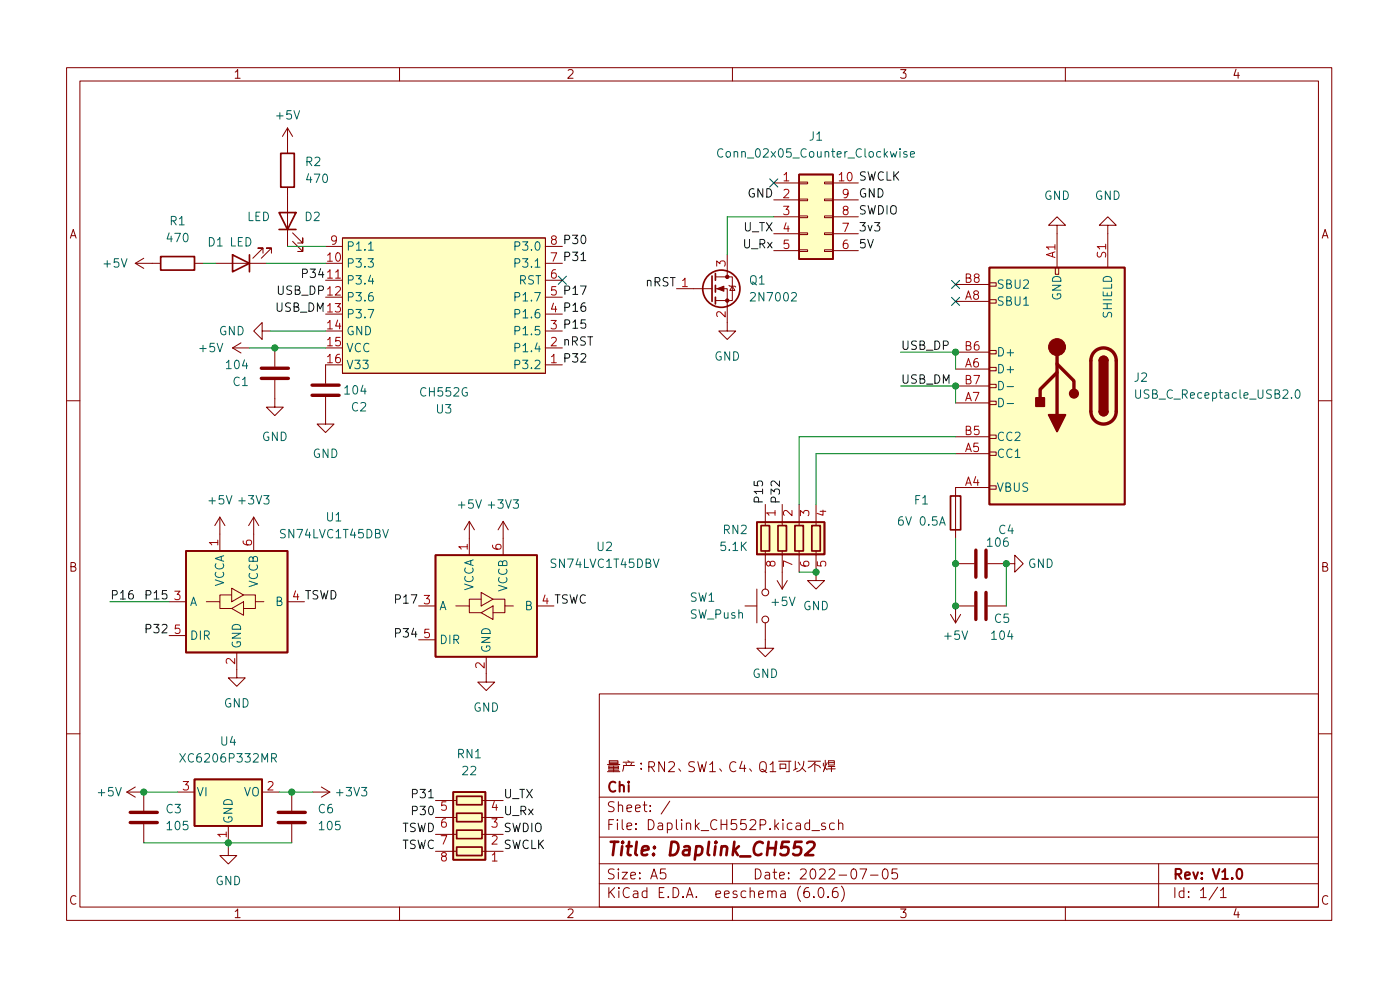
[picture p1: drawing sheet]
<svg xmlns="http://www.w3.org/2000/svg" width="210mm" height="148mm" viewBox="0 0 210 148" stroke-linecap="round" stroke-linejoin="round" font-family="sans-serif">
<g fill="none" stroke="#840000" stroke-width=".15">
<path d="M10 10.2h190v128h-190zM12 12.2h186v124h-186zM43.2 19.2l-.8 1.3M43.2 19.2v3.8M43.2 19.2l.7 1.3M60 10.2v2M110 10.2v2M160 10.2v2M20.3 39.5h3.8M20.3 39.5l1.3 .8M21.6 38.8l-1.3 .7M29.2 39.5h1.3"/>
<path d="M32.4 39.5h7.6M39.5 38v-.8h-.8h.8l-1.5 1.6M40.8 38v-.8h-.8h.8l-1.6 1.6M43.2 28.1v8.9M43.9 36.2l1.6 1.6v-.8v.8h-.8M43.9 35l1.6 1.5v-.8v.8h-.8M48.9 37h2.5M51.4 35.7h30.5v20.3h-30.5zM81.9 39.5h2.6M81.9 37h2.6M109.2 38.3v3.3M116.2 27.5h3.8"/>
<path d="M116.2 30h3.8M116.2 32.5h3.8M116.2 35.1h3.8M116.2 37.6h3.8M120 37.5h1.3v.3h-1.3zM120 35h1.3v.2h-1.3zM120 32.4h1.3v.3h-1.3zM120 29.9h1.3v.2h-1.3zM120 27.3h1.3v.3h-1.3zM123.8 37.5h1.3v.3h-1.3zM123.8 35h1.3v.2h-1.3zM123.8 32.4h1.3v.3h-1.3z"/>
<path d="M123.8 29.9h1.3v.2h-1.3zM123.8 27.3h1.3v.3h-1.3zM125.1 27.5h3.8M125.1 30h3.8M125.1 32.5h3.8M125.1 35.1h3.8M125.1 37.6h3.8M158.7 33.8h1.3l-1.3-1.3-1.2 1.3h1.2v6.4M166.4 33.8h1.2l-1.2-1.3-1.3 1.3h1.3v6.4M34.9 52.2h2.6M34.9 52.2l1.3 .8M36.2 51.5l-1.3 .7"/>
<path d="M39.4 49.7v-1.3l-1.3 1.3 1.3 1.3v-1.3h1.2M41.3 57.1v4h1.2l-1.2 1.3-1.3-1.3h1.3M41.3 52.2v2.8M48.9 59.6v4.1h1.3l-1.3 1.2-1.3-1.2h1.3M48.9 42.1h2.5M48.9 54.8v2.8M81.9 54.8h2.6M81.9 42.1h2.6M81.9 52.2h2.6M81.9 49.7h2.6M81.9 47.2h2.6M81.9 44.6h2.6"/>
<path d="M101.6 43.3h5.3M107.4 43.3h1.8v6.4h1.3l-1.3 1.3-1.3-1.3h1.3M107.4 41.6h2.6v3.5h-2.6M109.5 42.8l.1 .2h.8l.1 .1M110 43l.4 .6h-.8zM143.5 55.4h5.1M143.5 45.2h5.1M143.5 52.9h5.1M143.5 57.9h5.1M143.5 42.7h5.1M148.6 42.5h1v.5h-1zM148.6 45h1v.5h-1z"/>
<path d="M148.6 52.6h1v.5h-1zM148.6 55.2h1v.5h-1zM148.6 57.7h1v.5h-1zM158.5 40.2h.5v1h-.5zM10 60.2h2M33 77.6l-.7 1.3M33 77.6v5.1M33 77.6l.8 1.3M38.1 77.6v5.1M38.1 77.6l-.8 1.3M38.1 77.6l.8 1.3M70.5 78.3v5"/>
<path d="M70.5 78.3l-.8 1.2M70.5 78.3l.7 1.2M75.6 78.3v5M75.6 78.3l-.8 1.2M75.6 78.3l.7 1.2M114.9 75.7v3.2M117.5 75.7v3.2M120 75.7v3.2M122.6 75.7v3.2M143.5 68.1h5.1M143.5 60.5h5.1M143.5 65.6h5.1"/>
<path d="M148.6 60.2h1v.5h-1zM148.6 65.3h1v.5h-1zM148.6 67.9h1v.5h-1zM148.6 72.9h1v.5h-1zM148.6 73.2h-5.1v7.6M198 60.2h2M25.4 90.3h2.5M25.4 95.4h2.5M31 90.3h2v1h1.8M34.8 89.3h-1.8v1M34.8 88.3l1.8 1-1.8 1zM34.8 91.3l1.8-1v2.1z"/>
<path d="M35.6 98v3.8h1.2l-1.2 1.2-1.3-1.2h1.3M36.6 89.3h1.8v1h1.2M38.4 90.3v1h-1.8M43.2 90.3h2.5M62.9 91h2.5M62.9 96h2.5M68.5 91h2v1h1.8M72.3 89.9h-1.8v1.1M72.3 88.9l1.7 1-1.7 1.1zM72.3 92l1.7-1v2zM73 98.6v3.8h1.3l-1.3 1.3-1.2-1.3h1.2M74 89.9h1.8v1.1h1.3"/>
<path d="M75.8 91v1h-1.8M80.6 91h2.6M111.9 91h1.8M113.7 88.4v5.1M114.9 93.5v3.8h1.3l-1.3 1.3-1.2-1.3h1.2M114.9 82.7v5.7M116.7 87.2l.8 1.2M117.5 82.7v5.7M118.2 87.2l-.7 1.2M120 82.7v3.2M122.6 82.7v4.5h1.2l-1.2 1.2-1.3-1.2h1.3M142.7 92.2l.8 1.3"/>
<path d="M143.5 84.6h2.8M144.3 92.2l-.8 1.3M146.3 91h-2.8v2.5M148.3 84.6h4.1v-1.3l1.3 1.3-1.3 1.3v-1.3M148.3 91h2.8M10 110.2h2M19 118.9h2.6v2.8M19 118.9l1.3 .8M20.3 118.1l-1.3 .8M26.7 118.9h2.5M39.4 118.9h2.5M43.8 118.9v2.8"/>
<path d="M47 118.9h2.5M48.3 118.1l1.2 .8M49.5 118.9l-1.2 .8M90 104.2h108v32h-108zM90 119.7h108M91.2 114.8h1.9M91.2 115.8h1.9M91.4 115.6h1.5M91.4 115h1.5v.4h-1.5zM91.4 115.2h1.5M91.5 114.2h1.3v.4h-1.3zM91.5 114.4h1.3"/>
<path d="M92.2 115v.8M93.6 114.4h1.6M94 114.6l.1 .2M94.3 114.2l.2 .1M94.9 114.6l-.2 .2M95.3 114.9h-1.6l-.2 .9M96.3 115.3v.2M96.3 114.6v.1M97.4 115.1h.6a.41 .41 0 0 0 .3-.4 .41 .41 0 0 0-.3-.4h-.6v1.5M97.8 115.1l.5 .7M99.8 114.3v1.5l-.9-1.5v1.5M100.4 114.5l.3-.2 .5 .1a.41 .41 0 0 1 0 .6l-.8 .8h.9"/>
<path d="M101.9 115.4l.3 .4M104.3 114.4l-.6-.1-.2 .2-.1 .3a.71 .71 0 0 0 .8 .4l.1 .2-.1 .4h-.8M104.8 114.3l.4 1.5 .2-1 .3 1 .4-1.5M106.6 114.8l.4-.5v1.5M106.6 115.8h.8M108.1 115.4l.3 .4M110.5 114.5a.6 .6 0 0 0-.7 0 .6 .6 0 0 0-.2 .7 .56 .56 0 0 0 .3 .6 .56 .56 0 0 0 .6-.1M111.4 114.3l-.3 1h.9M111.8 114.8v1M112.6 115.4l.3 .4M114.2 114.6a.5 .5 0 0 1 .5-.3 .5 .5 0 0 1 .4 .5v.5a.5 .5 0 0 1-.5 .6 .5 .5 0 0 1-.5-.6zM114.4 115.5l.3 .1 .5 .4"/>
<path d="M115.7 114.8l.4-.5v1.5M115.7 115.8h.8M116.9 114.3h1.9M117.2 115.3h.8v-.6h-.8v.8M118.5 114.3v1.5h-.4M119.4 114.3v1.2M119.7 115.3l-.5 .3M119.9 114.4l.3 .4M120.4 115.3l.6 .5M120.7 114.3a1.41 1.41 0 0 1-1 1.5M121.4 114.3h1.8M122.4 114.5v1.3"/>
<path d="M122.4 114.4l-.6 .7-.4 .2M122.4 114.8l.6 .2 .2 .3M123.7 114.6v.4M123.9 115.3l-.2 .5M123.9 114.1v1.2l.3 .3M123.9 114.8l-.1 .8M124.2 114.5l-.1 .3M124.3 115.4h1.1M124.4 115.1h1M124.4 114.8v-.6h.9v.6M124.4 114.5h.9M124.4 114.8h.9"/>
<path d="M124.9 115.1v.7M198 110.2h2M21.6 123.7v2.8M34.3 127.2v1.2h1.3l-1.3 1.3-1.3-1.3h1.3M34.3 124v2.5M43.8 123.7v2.8M60 136.2v2M65.4 127.8h3.2M65.4 125.3h3.2M65.4 122.7h3.2M65.4 120.2h3.2M72.4 127.8h3.2"/>
<path d="M72.4 125.3h3.2M72.4 122.7h3.2M72.4 120.2h3.2M90 132.7h108M90 129.7h108M90 125.7h108M99.9 130.4h-.7v.8l.2-.2 .5 .1 .1 .2-.1 .5-.2 .1h-.3l-.2-.1M100.6 120.3l-1.3 1.9M110 136.2v2M110 129.7v3M121.4 133.2a.59 .59 0 0 0-.7 .7v.6l.2 .2h.4l.2-.1 .1-.5-.2-.2-.4-.1-.3 .3M121.9 124.7h1.2"/>
<path d="M122.2 134.6v.1M123.1 133.3l.3-.1a.94 .94 0 0 1 0 1.5h-.2a1 1 0 0 1-.1-1.4zM123.9 123.6l-.3-.1-.2 .3v.2l.5 .1v.4h-.5M124.4 134.6v.1M125.3 123.6l-.4-.1-.3 .3v.5l.1 .2h.6M125.7 133.2a.59 .59 0 0 0-.7 .7v.6l.2 .2h.4l.2-.1 .1-.5-.2-.2-.4-.1-.3 .3M125.9 123.7a.37 .37 0 0 1 .7 .1v.7M125.9 123v1.5M126.4 133a1.72 1.72 0 0 1 0 2.3M129.2 130.4h1l-.7 1.5M130.7 131.4h1.2M132.7 130.5l.3-.1a.94 .94 0 0 1 0 1.5h-.1a1 1 0 0 1-.2-1.4z"/>
<path d="M134.7 130.4h-.7l-.1 .8 .3-.2 .5 .1 .1 .2-.1 .5-.2 .1h-.3l-.3-.1M160 136.2v2M174 129.7v6.5M182.9 133.2l-1.3 1.9M183.3 133.7l.4-.5v1.5M183.3 134.7h.9"/>
<circle cx="114.9" cy="93" r=".51"/>
<circle cx="114.9" cy="88.9" r=".51"/>
</g>
<path d="M185.9 130.5l.3-.1a.94 .94 0 0 1 0 1.5h-.1a1 1 0 0 1-.2-1.4z" fill="none" stroke="#840000" stroke-width=".3"/>
<path d="M120.4 126.4h-1l-.2 .9 .3-.2 .7 .1 .1 .3-.1 .7-.3 .2h-.5l-.3-.2M121.2 126.6l.3-.2h.5a.45 .45 0 0 1 .3 .5l-.1 .3-1.3 1.2h1.2" fill="none" stroke="#840000" stroke-width=".4"/>
<g fill="#ffffc2" stroke="#ffffc2" stroke-width=".15">
<path d="M148.6 40.2h20.3v35.5h-20.3z"/>
<path d="M65.4 83.3h15.2v15.3h-15.2z"/>
<path d="M51.4 35.7h30.5v20.3h-30.5z"/>
<path d="M68.1 118.9h4.8v10.2h-4.8z"/>
<path d="M113.7 78.4h10.1v4.8h-10.1z"/>
<path d="M27.9 82.7h15.3v15.3h-15.3z"/>
<path d="M29.2 117h10.2v7h-10.2z"/>
<path d="M120 26.2h5.1v12.7h-5.1z"/>
</g>
<g fill="none" stroke="#840000" stroke-width=".25">
<path d="M24.1 38.5h5.1v2h-5.1zM34.9 38.3l2.6 1.2-2.6 1.3zM37.5 38.3v2.5M41.9 31.9h2.5l-1.2 2.6zM41.9 34.5h2.5M42.2 23h2v5.1h-2zM120 26.2h5.1v12.7h-5.1zM106.9 41.4v3.8M107.4 41.1v1M107.4 42.8v1M107.4 44.6v1M148.6 40.2h20.3v35.5h-20.3z"/>
<path d="M165.1 54.1a.64 .64 0 0 1 .6-.6 .64 .64 0 0 1 .7 .6M113.7 78.4h10.1v4.8h-10.1zM114.3 78.9h1.3v3.8h-1.3zM116.8 78.9h1.3v3.8h-1.3zM119.4 78.9h1.2v3.8h-1.2zM121.9 78.9h1.3v3.8h-1.3zM142.7 74.5h1.6v5h-1.6zM165.1 61.8a.64 .64 0 0 0 .6 .6 .64 .64 0 0 0 .7-.6M27.9 82.7h15.3v15.3h-15.3zM65.4 83.3h15.2v15.3h-15.2zM29.2 117h10.2v7h-10.2zM68.1 118.9h4.8v10.2h-4.8z"/>
<path d="M68.6 119.5h3.8v1.3h-3.8zM68.6 127.2h3.8v1.2h-3.8zM68.6 124.6h3.8v1.3h-3.8zM68.6 122.1h3.8v1.3h-3.8z"/>
<circle cx="108.3" cy="43.3" r="2.79"/>
</g>
<g fill="none" stroke="#840000" stroke-width=".51">
<path d="M39.2 56.8h4.1M39.2 55.3h4.1M46.9 57.8h4M46.9 59.3h4M158.7 54.6l2.6 2.6v1.3M158.7 55.9l-2.5 2.6v1.2M158.7 52.1v10.2M164.4 52.8a1.91 1.91 0 0 1 2.1-.4 1.91 1.91 0 0 1 1.1 1.7v7.7a1.91 1.91 0 0 1-1.9 1.9 1.91 1.91 0 0 1-1.9-1.9v-7.7a1.91 1.91 0 0 1 .6-1.3zM146.6 82.6v4M146.6 88.9v4.1M148.1 82.6v4M148.1 88.9v4.1"/>
<path d="M19.6 122h4M19.6 123.5h4M41.8 122h4M41.8 123.5h4"/>
</g>
<g fill="#840000" stroke="#840000" stroke-width=".25">
<path d="M165.3 53.7a.64 .64 0 0 1 .7-.2 .64 .64 0 0 1 .4 .6h-1.3z"/>
<path d="M165.1 54.1h1.3v7.7h-1.3z"/>
<path d="M165.1 61.8h1.3a.64 .64 0 0 1-.7 .6 .64 .64 0 0 1-.6-.6z"/>
<path d="M157.5 62.3h2.5l-1.3 2.5z"/>
<path d="M155.6 59.7h1.2v1.3h-1.2z"/>
<circle cx="161.3" cy="59.1" r=".63"/>
</g>
<g fill="#840000" stroke="#840000" stroke-width=".15">
<path d="M107.7 43.3l1-.3v.7z"/>
<circle cx="158.7" cy="52.1" r="1.27"/>
<circle cx="109.2" cy="45.1" r=".25"/>
<circle cx="109.2" cy="41.6" r=".25"/>
</g>
<g fill="none" stroke="#006464" stroke-width=".15">
<path d="M55.3 37.6h.8M108.6 22.4a.51 .51 0 0 0-.7 0 .51 .51 0 0 0-.1 .7 .48 .48 0 0 0 .2 .4 .48 .48 0 0 0 .6 0M136.2 22.8l-.3-.1-.2 .2 .1 .2 .4 .1v.3h-.5M136.7 23.2l.6-.1v-.3l-.4-.1-.2 .2 .1 .6h.5M150 59.8a.64 .64 0 0 1 .7 .6 .64 .64 0 0 1-.7 .7zM150 57.3a.64 .64 0 0 1 .7 .6 .64 .64 0 0 1-.7 .6zM151.3 58h.9M170.6 58.5v1l.2 .3 .4-.1 .1-.2v-1M194.6 58.6l.2-.1a.68 .68 0 0 1 .5 .7 .68 .68 0 0 1-.5 .6l-.2-.1-.1-.4zM151.3 60.6h.9M27 113.1l.8 1.3M27.8 113.1l-.8 1.3"/>
<path d="M40.8 113.8l.6-.1 .1-.1v-.3l-.2-.2h-.5v1.3M41.1 113.8l.4 .6"/>
</g>
<path d="M87.3 39.1h.7" fill="none" stroke="#0f0f0f" stroke-width=".15"/>
<g fill="none" stroke="#009600" stroke-width=".15">
<path d="M30.5 39.5h1.9M40 39.5h8.9M43.2 37h5.7M116.2 32.5h-7v5.8M37.5 52.2h11.4M40.6 49.7h8.3M135.3 52.9h8.2v2.5M135.3 57.9h8.2v2.6M143.5 65.6h-23.5v10.1M143.5 68.1h-20.9v7.6M16.5 90.3h8.9M120 85.9h2.6"/>
<path d="M143.5 80.8v10.2M151.1 84.6v6.4M21.6 118.9h5.1M41.9 118.9h5.1M21.6 126.5h22.2M34.3 126.5v.7"/>
</g>
<path d="M115.6 26.9l1.2 1.2M116.8 26.9l-1.2 1.2M83.8 41.5l1.3 1.2M85.1 41.5l-1.3 1.2M142.9 42.1l1.2 1.2M142.9 44.6l1.2 1.3M144.1 42.1l-1.2 1.2M144.1 44.6l-1.2 1.3" fill="none" stroke="#000084" stroke-width=".15"/>
<g fill="#009600" stroke="#009600" stroke-width=".15">
<circle cx="21.6" cy="118.9" r=".46"/>
<circle cx="34.3" cy="126.5" r=".46"/>
<circle cx="43.8" cy="118.9" r=".46"/>
<circle cx="122.6" cy="85.9" r=".46"/>
<circle cx="143.5" cy="84.6" r=".46"/>
<circle cx="143.5" cy="91" r=".46"/>
<circle cx="151.1" cy="84.6" r=".46"/>
<circle cx="41.3" cy="52.2" r=".46"/>
<circle cx="143.5" cy="57.9" r=".46"/>
<circle cx="143.5" cy="52.9" r=".46"/>
</g>
<text font-size="2.8" fill="#840000" x="91" y="128.5">Title: Daplink_CH552</text>
<g font-size="2.1" fill="#840000">
<text x="91" y="118.9">Chi</text>
<text x="91" y="124.6">File: Daplink_CH552P.kicad_sch</text>
<text x="91" y="121.9">Sheet: /</text>
<text x="91" y="134.8">KiCad E.D.A. eeschema (6.0.6)</text>
<text x="91" y="132">Size: A5</text>
<text x="113" y="132">Date: 2022-07-05</text>
<text x="176" y="132">Rev: V1.0</text>
<text x="176" y="134.8">Id: 1/1</text>
</g>
<g font-size="1.8" fill="#840000">
<text x="35" y="11.8">1</text>
<text x="85" y="11.8">2</text>
<text x="135" y="11.8">3</text>
<text x="185" y="11.8">4</text>
<text x="10.3" y="35.8">A</text>
<text x="198.4" y="35.8">A</text>
<text x="10.3" y="85.8">B</text>
<text x="198.4" y="85.8">B</text>
<text x="10.3" y="135.8">C</text>
<text x="35" y="137.8">1</text>
<text x="85" y="137.8">2</text>
<text x="135" y="137.8">3</text>
<text x="185" y="137.8">4</text>
<text x="198.4" y="135.8">C</text>
</g>
<g font-size="1.8" fill="#006464">
<text x="41.6" y="17.9">+5V</text>
<text x="108.6" y="23.7">Conn_02x05_Counter_Clockwise</text>
<text x="121.6" y="21.1">J1</text>
<text x="45.9" y="24.9">R2</text>
<text x="46.1" y="27.5">470</text>
<text x="25.5" y="33.8">R1</text>
<text x="37.1" y="33.2">LED</text>
<text x="45.8" y="33.2">D2</text>
<text x="156.8" y="30">GND</text>
<text x="164.4" y="30">GND</text>
<text x="15.7" y="40.2">+5V</text>
<text x="25.2" y="36.4">470</text>
<text x="31.3" y="37">D1 LED</text>
<text x="51.9" y="40.2">P3.3</text>
<text x="51.9" y="37.6">P1.1</text>
<text x="77.8" y="40.2">P3.1</text>
<text x="77.8" y="37.6">P3.0</text>
<text x="51.9" y="42.7">P3.4</text>
<text x="51.9" y="45.2">P3.6</text>
<text x="51.9" y="47.8">P3.7</text>
<text x="77.8" y="47.8">P1.6</text>
<text x="77.8" y="45.2">P1.7</text>
<text x="77.9" y="42.7">RST</text>
<text x="112.6" y="42.7">Q1</text>
<text x="113.1" y="45.2">2N7002</text>
<text x="149.6" y="45.9">SBU1</text>
<text x="149.6" y="43.3">SBU2</text>
<text x="159.4" y="45.1" transform="rotate(-90 159.4 45.1)">GND</text>
<text x="167" y="47.7" transform="rotate(-90 167 47.7)">SHIELD</text>
<text x="30" y="52.9">+5V</text>
<text x="32.9" y="50.3">GND</text>
<text x="51.9" y="50.3">GND</text>
<text x="51.9" y="52.9">VCC</text>
<text x="77.8" y="52.9">P1.4</text>
<text x="77.8" y="50.3">P1.5</text>
<text x="149.6" y="53.5">D+</text>
<text x="34.1" y="55.4">104</text>
<text x="35" y="57.9">C1</text>
<text x="51.9" y="59.2">104</text>
<text x="51.9" y="55.4">V33</text>
<text x="63.2" y="59.5">CH552G</text>
<text x="77.8" y="55.4">P3.2</text>
<text x="107.3" y="54.1">GND</text>
<text x="149.6" y="56">D+</text>
<text x="170.4" y="57.3">J2</text>
<text x="171.1" y="59.9">USB_C_Receptacle_USB2.0</text>
<text x="52.8" y="61.8">C2</text>
<text x="65.5" y="62.1">U3</text>
<text x="39.3" y="66.2">GND</text>
<text x="46.9" y="68.7">GND</text>
<text x="149.6" y="68.7">CC1</text>
<text x="149.6" y="66.2">CC2</text>
<text x="31.4" y="75.7">+5V</text>
<text x="36" y="75.7">+3V3</text>
<text x="68.9" y="76.4">+5V</text>
<text x="73.5" y="76.4">+3V3</text>
<text x="137.4" y="75.7">F1</text>
<text x="149.6" y="73.8">VBUS</text>
<text x="42.3" y="80.8">SN74LVC1T45DBV</text>
<text x="49" y="78.3">U1</text>
<text x="89.7" y="82.7">U2</text>
<text x="108.3" y="82.7">5.1K</text>
<text x="108.6" y="80.2">RN2</text>
<text x="135.2" y="78.9">6V 0.5A</text>
<text x="148.4" y="82.1">106</text>
<text x="150" y="80.2">C4</text>
<text x="33.7" y="88.2" transform="rotate(-90 33.7 88.2)">VCCA</text>
<text x="38.7" y="88.2" transform="rotate(-90 38.7 88.2)">VCCB</text>
<text x="71.1" y="88.9" transform="rotate(-90 71.1 88.9)">VCCA</text>
<text x="76.2" y="88.9" transform="rotate(-90 76.2 88.9)">VCCB</text>
<text x="82.9" y="85.3">SN74LVC1T45DBV</text>
<text x="154.4" y="85.3">GND</text>
<text x="28.4" y="91">A</text>
<text x="41.4" y="91">B</text>
<text x="65.9" y="91.6">A</text>
<text x="78.9" y="91.6">B</text>
<text x="103.6" y="90.3">SW1</text>
<text x="103.6" y="92.9">SW_Push</text>
<text x="116" y="91">+5V</text>
<text x="120.6" y="91.6">GND</text>
<text x="149.4" y="93.5">C5</text>
<text x="28.4" y="96">DIR</text>
<text x="36.2" y="97.4" transform="rotate(-90 36.2 97.4)">GND</text>
<text x="65.9" y="96.7">DIR</text>
<text x="73.7" y="98.1" transform="rotate(-90 73.7 98.1)">GND</text>
<text x="113" y="101.8">GND</text>
<text x="141.9" y="96">+5V</text>
<text x="149" y="96">104</text>
<text x="33.6" y="106.2">GND</text>
<text x="71.1" y="106.8">GND</text>
<text x="33.2" y="111.9">U4</text>
<text x="68.7" y="113.8">RN1</text>
<text x="14.8" y="119.5">+5V</text>
<text x="27.7" y="114.5">XC6206P332MR</text>
<text x="29.5" y="119.5">VI</text>
<text x="36.6" y="119.5">VO</text>
<text x="50.7" y="119.5">+3V3</text>
<text x="69.5" y="116.4">22</text>
<text x="25" y="122.1">C3</text>
<text x="25.2" y="124.6">105</text>
<text x="34.9" y="123.7" transform="rotate(-90 34.9 123.7)">GND</text>
<text x="47.8" y="122.1">C6</text>
<text x="48" y="124.6">105</text>
<text x="32.3" y="132.9">GND</text>
</g>
<g font-size="1.8" fill="#0f0f0f">
<text x="112.3" y="29.7">GND</text>
<text x="126" y="27.2">10 SWCLK</text>
<text x="128.9" y="29.7">GND</text>
<text x="111.7" y="34.7">U_TX</text>
<text x="128.9" y="34.7">3v3</text>
<text x="128.9" y="32.2">SWDIO</text>
<text x="45.7" y="41.7">P3411</text>
<text x="82.7" y="39.3">7 P31</text>
<text x="82.7" y="36.7">8 P30</text>
<text x="111.7" y="37.3">U_Rx</text>
<text x="128.9" y="37.3">5V</text>
<text x="41.4" y="46.8">USB_DM 13</text>
<text x="41.7" y="44.3">USB_DP 12</text>
<text x="82.7" y="46.9">4 P16</text>
<text x="82.7" y="44.4">5 P17</text>
<text x="97" y="43">nRST 1</text>
<text x="82.7" y="52">2 nRST</text>
<text x="82.7" y="49.4">3 P15</text>
<text x="135.3" y="52.5">USB_DP</text>
<text x="82.7" y="54.5">1 P32</text>
<text x="135.3" y="57.6">USB_DM</text>
<text x="114.6" y="75.7" transform="rotate(-90 114.6 75.7)">P15</text>
<text x="117.1" y="75.7" transform="rotate(-90 117.1 75.7)">P32</text>
<text x="16.5" y="90">P16</text>
<text x="22.3" y="90">P15</text>
<text x="22.3" y="95.1">P32</text>
<text x="44" y="90.1">4 TSWD</text>
<text x="59.7" y="95.7">P34</text>
<text x="59.7" y="90.6">P17</text>
<text x="81.4" y="90.7">4 TSWC</text>
<text x="62.3" y="119.8">P31</text>
<text x="75.6" y="119.8">U_TX</text>
<text x="60.2" y="124.9">TSWD</text>
<text x="62.3" y="122.4">P30</text>
<text x="75.6" y="122.4">U_Rx</text>
<text x="75.6" y="124.9">SWDIO</text>
<text x="60.2" y="127.4">TSWC</text>
<text x="75.6" y="127.4">SWCLK</text>
</g>
<g font-size="1.8" fill="#a90000">
<text x="117.6" y="27.2">1</text>
<text x="117.6" y="29.8">2</text>
<text x="126.5" y="29.8">9</text>
<text x="117.6" y="32.3">3</text>
<text x="117.6" y="34.8">4</text>
<text x="126.5" y="34.8">7</text>
<text x="126.5" y="32.3">8</text>
<text x="49.2" y="39.3">10</text>
<text x="49.7" y="36.7">9</text>
<text x="82.7" y="41.8">6</text>
<text x="109" y="40" transform="rotate(-90 109 40)">3</text>
<text x="117.6" y="37.4">5</text>
<text x="126.5" y="37.4">6</text>
<text x="158.5" y="38.8" transform="rotate(-90 158.5 38.8)">A1</text>
<text x="166.1" y="38.7" transform="rotate(-90 166.1 38.7)">S1</text>
<text x="109" y="47.6" transform="rotate(-90 109 47.6)">2</text>
<text x="144.9" y="45">A8</text>
<text x="144.9" y="42.5">B8</text>
<text x="49.2" y="49.4">14</text>
<text x="49.2" y="52">15</text>
<text x="144.9" y="52.6">B6</text>
<text x="49.2" y="54.5">16</text>
<text x="144.9" y="55.2">A6</text>
<text x="144.9" y="57.7">B7</text>
<text x="144.9" y="60.2">A7</text>
<text x="144.9" y="65.3">B5</text>
<text x="144.9" y="67.9">A5</text>
<text x="116.5" y="77.5" transform="rotate(-90 116.5 77.5)">1</text>
<text x="119" y="77.5" transform="rotate(-90 119 77.5)">2</text>
<text x="121.5" y="77.5" transform="rotate(-90 121.5 77.5)">3</text>
<text x="124.1" y="77.5" transform="rotate(-90 124.1 77.5)">4</text>
<text x="144.9" y="72.9">A4</text>
<text x="32.8" y="81.9" transform="rotate(-90 32.8 81.9)">1</text>
<text x="37.8" y="81.9" transform="rotate(-90 37.8 81.9)">6</text>
<text x="70.2" y="82.6" transform="rotate(-90 70.2 82.6)">1</text>
<text x="75.3" y="82.6" transform="rotate(-90 75.3 82.6)">6</text>
<text x="116.5" y="85.1" transform="rotate(-90 116.5 85.1)">8</text>
<text x="119" y="85.1" transform="rotate(-90 119 85.1)">7</text>
<text x="121.5" y="85.1" transform="rotate(-90 121.5 85.1)">6</text>
<text x="124.1" y="85.1" transform="rotate(-90 124.1 85.1)">5</text>
<text x="26.2" y="90.1">3</text>
<text x="26.2" y="95.2">5</text>
<text x="63.6" y="90.7">3</text>
<text x="63.6" y="95.8">5</text>
<text x="35.3" y="99.7" transform="rotate(-90 35.3 99.7)">2</text>
<text x="72.8" y="100.3" transform="rotate(-90 72.8 100.3)">2</text>
<text x="27.4" y="118.7">3</text>
<text x="40.1" y="118.7">2</text>
<text x="34" y="125.7" transform="rotate(-90 34 125.7)">1</text>
<text x="66.2" y="121.7">5</text>
<text x="66.2" y="124.2">6</text>
<text x="73.8" y="124.2">3</text>
<text x="73.8" y="121.7">4</text>
<text x="66.2" y="126.8">7</text>
<text x="66.2" y="129.3">8</text>
<text x="73.8" y="129.3">1</text>
<text x="73.8" y="126.8">2</text>
</g>
</svg>
